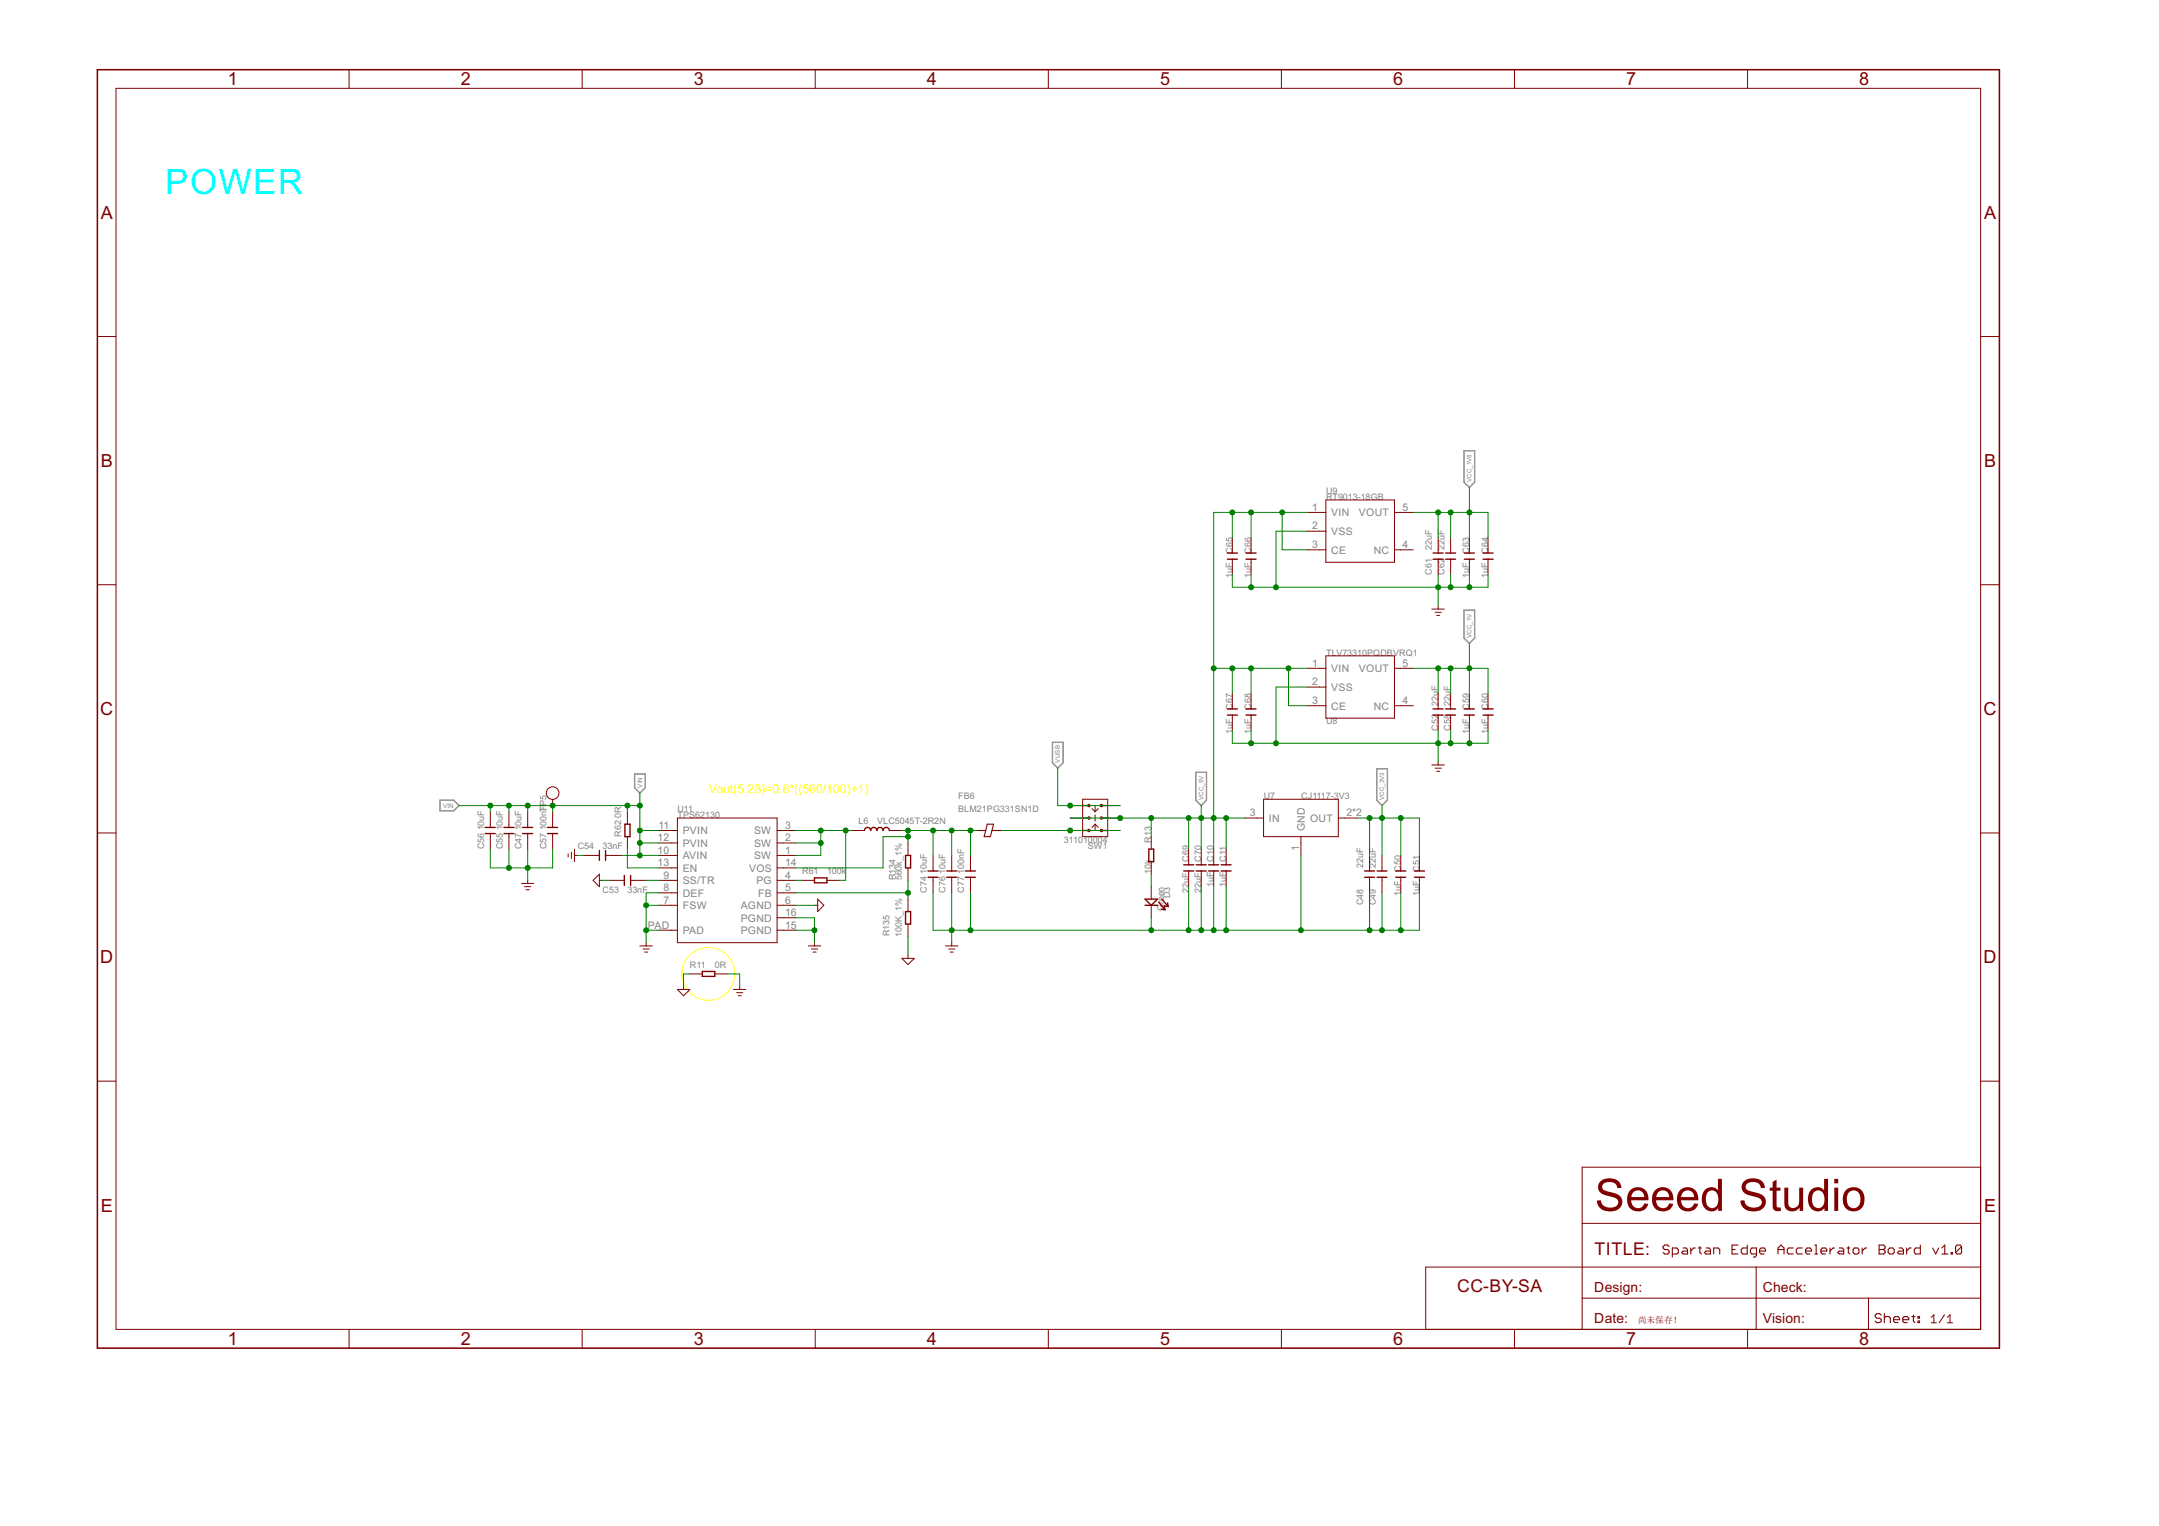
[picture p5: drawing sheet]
<svg xmlns="http://www.w3.org/2000/svg" width="297mm" height="210mm" viewBox="0 0 297 210" stroke-linecap="round" stroke-linejoin="round" font-family="sans-serif">
<circle cx="97.5" cy="134" r="3.6" fill="none" stroke="#ff0" stroke-width=".14"/>
<path d="M201.4 62h1.5v4.3l-.7 .8-.8-.8zM201.4 83.9h1.5v3.9l-.7 .7-.8-.7zM60.5 110.1h1.9l.8 .7-.8 .7h-1.9zM87.3 106.5h1.5v1.9l-.8 .7-.7-.7zM144.8 102.1h1.5v2.8l-.8 .8-.7-.8zM164.5 106.2h1.5v3.9l-.7 .7-.8-.7zM189.4 105.7h1.5v4.4l-.8 .7-.7-.7z" fill="none" stroke="#808080" stroke-width=".19"/>
<g fill="none" stroke="#800000" stroke-width=".19">
<path d="M168.9 76.9h1.3M168.9 76.1h1.3M171.4 76.9h1.4M171.4 76.1h1.4M197.2 76.9h1.3M197.2 76.1h1.3M198.9 76.9h1.4M198.9 76.1h1.4M201.5 76.9h1.3M201.5 76.1h1.3M204 76.9h1.4M204 76.1h1.4"/>
<path d="M168.9 98.4h1.3M168.9 97.5h1.3M171.4 98.4h1.4M171.4 97.5h1.4M197.2 98.4h1.3M197.2 97.5h1.3M198.9 98.4h1.4M198.9 97.5h1.4M201.5 98.4h1.3M201.5 97.5h1.3M204 98.4h1.4M204 97.5h1.4"/>
<path d="M66.8 114.7h1.3M66.8 113.8h1.3M69.3 114.7h1.4M69.3 113.8h1.4M71.9 114.7h1.4M71.9 113.8h1.4M75.3 114.7h1.4M75.3 113.8h1.4M82.5 117v1.3M83.3 117v1.3M86 113.4h.7v1.7h-.7zM118.9 114.2a.42 .42 0 0 1 .5-.4 .42 .42 0 0 1 .4 .4 .43 .43 0 0 1 .4-.4 .43 .43 0 0 1 .4 .4 .42 .42 0 0 1 .5-.4 .42 .42 0 0 1 .4 .4 .43 .43 0 0 1 .4-.4 .43 .43 0 0 1 .5 .4"/>
<path d="M124.6 117.7h.7v1.7h-.7zM127.7 119.8h1.4M130.3 119.8h1.3M132.8 119.8h1.4M148.9 114.2h.7M148.9 112.5h.7M148.9 110.8h.7M151.7 114.2h.7M151.7 112.5h.7M151.7 110.8h.7M158.1 116.8h.6v1.7h-.6zM162.9 119.8h1.3"/>
<path d="M162.9 119h1.3M164.6 119.8h1.3M164.6 119h1.3M166.3 119.8h1.4M166.3 119h1.4M168 119.8h1.4M168 119h1.4M187.7 119.8h1.4M189.5 119.8h1.3M192 119.8h1.4M194.6 119.8h1.4M85.9 120.4v1.4"/>
<path d="M86.8 120.4v1.4M96.6 133.6h1.7v.7h-1.7zM112.1 120.8h1.7v.6h-1.7zM124.6 125.4h.7v1.7h-.7zM127.7 120.7h1.4M130.3 120.7h1.3M132.8 120.7h1.4M157.5 124.5h1.8M157.5 123.7h1.8l-.9 .8zM159.4 124.1l.9 1M159.8 125.1h.5M159.9 123.7l.8 1"/>
<path d="M160.6 124.2l.1 .5M160.7 124.7l-.5-.1 .1 .5M187.7 120.7h1.4M189.5 120.7h1.3M192 120.7h1.4M194.6 120.7h1.4"/>
</g>
<g fill="none" stroke="#800000" stroke-width=".14">
<path d="M16 12.1h256.5v170.8h-256.5zM48 9.6v2.5M80.1 9.6v2.5M112.2 9.6v2.5M144.2 9.6v2.5M176.3 9.6v2.5M208.4 9.6v2.5M240.4 9.6v2.5M13.4 46.3h2.6M272.5 46.3h2.6M169.5 73.9v2.2M169.5 76.9v2.2"/>
<path d="M172.1 73.9v2.2M172.1 76.9v2.2M179.9 70.5h2.5M179.9 73.1h2.5M179.9 75.6h2.5M182.4 68.8h9.5v8.5h-9.5zM191.9 70.5h2.5M191.9 75.6h2.5M197.9 73.9v2.2M197.9 76.9v2.2M199.6 73.9v2.2M199.6 76.9v2.2"/>
<path d="M202.2 73.9v2.2M202.2 76.9v2.2M204.7 73.9v2.2M204.7 76.9v2.2M13.4 80.4h2.6M169.5 95.4v2.1M169.5 98.4v2.1M172.1 95.4v2.1M172.1 98.4v2.1M179.9 91.9h2.5M179.9 94.5h2.5M179.9 97.1h2.5"/>
<path d="M182.4 90.2h9.5v8.6h-9.5zM191.9 91.9h2.5M191.9 97.1h2.5M197 83.8h1.7M197.4 84.2h.9M197.7 84.6h.4M197.9 83.4v.4M197.9 95.4v2.1M197.9 98.4v2.1M199.6 95.4v2.1M199.6 98.4v2.1M202.2 95.4v2.1"/>
<path d="M202.2 98.4v2.1M204.7 95.4v2.1M204.7 98.4v2.1M272.5 80.4h2.6M13.4 114.6h2.6M67.5 111.7v2.1M67.5 114.7v2.1M70 111.7v2.1M70 114.7v2.1M72.6 111.7v2.1M72.6 114.7v2.1M76 109.9v.9"/>
<path d="M76 111.7v2.1M76 114.7v2.1M78.2 117.5v.4M78.6 117.2v.9M79 117.7h.5M79 116.8v1.7M80.3 117.7h2.2M83.3 117.7h2.2M86.3 111.7v1.7M86.3 115.1v1.7M90.6 117.7h2.6M90.6 116h2.6"/>
<path d="M90.6 114.2h2.6M90.6 119.4h2.6M93.2 112.5h13.7v17.2h-13.7zM106.9 117.7h2.6M106.9 116h2.6M106.9 114.2h2.6M106.9 119.4h2.6M117.2 114.2h1.7M122.4 114.2h1.7M124.9 116v1.7M124.9 119.4v1.7M128.4 117.7v2.1"/>
<path d="M130.9 117.7v2.1M133.5 117.7v2.1M147.2 114.2h1.7M147.2 112.5h1.7M147.2 110.8h1.7M148.9 109.9h3.5v5.2h-3.5zM150.2 111.2l.5 .5M150.7 110.8v.9M150.7 112.1v.8M150.7 113.4v.8M150.7 113.4l.4 .4M150.7 113.4l-.5 .4"/>
<path d="M151.1 111.2l-.4 .5M152.4 114.2h1.7M152.4 112.5h1.7M152.4 110.8h1.7M158.4 115.1v1.7M158.4 118.5v1.7M163.5 116.8v2.2M163.5 119.8v2.2M165.3 116.8v2.2M165.3 119.8v2.2M167 116.8v2.2M167 119.8v2.2"/>
<path d="M168.7 116.8v2.2M168.7 119.8v2.2M171.3 112.5h2.5M173.8 109.9h10.3v5.2h-10.3zM179 115.1v2.6M184.1 112.5h2.6M188.4 117.7v2.1M190.1 117.7v2.1M192.7 117.7v2.1M195.3 117.7v2.1M197 105.2h1.7M197.4 105.7h.9"/>
<path d="M197.7 106.1h.4M197.9 104.8v.4M272.5 114.6h2.6M71.7 121.5h1.7M72.2 122h.8M72.4 122.4h.4M72.6 121.1v.4M81.6 121.1l.9-.9v1.8zM82.5 121.1h.4M83.8 121.1h2.1M86.8 121.1h2.1M88 130.1h1.7"/>
<path d="M88.5 130.5h.8M88.7 131h.4M88.9 129.7v.4M90.6 121.1h2.6M90.6 122.8h2.6M90.6 124.5h2.6M90.6 128h2.6M93.2 136.1h1.7l-.9 .9zM94 135.7v.4M94.9 134h1.7M98.3 134h1.8M100.9 136.1h1.7"/>
<path d="M101.3 136.5h.9M101.6 137h.4M101.8 135.7v.4M106.9 121.1h2.6M106.9 122.8h2.6M106.9 124.5h2.6M106.9 128h2.6M106.9 126.2h2.6M110.3 121.1h1.8M111.2 130.1h1.7M111.6 130.5h.9M111.8 131h.5"/>
<path d="M112.1 124.5h.4M112.1 129.7v.4M112.5 123.7l.8 .8-.8 .9zM113.8 121.1h1.7M124.1 131.8h1.7l-.9 .9zM124.9 123.7v1.7M124.9 127.1v1.7M124.9 131.4v.4M128.4 120.7v2.1M130.1 130.1h1.7M130.5 130.5h.9M130.7 131h.4"/>
<path d="M130.9 120.7v2.1M130.9 129.7v.4M133.5 120.7v2.1M158.4 122v1.7M158.4 124.5v1.7M188.4 120.7v2.1M190.1 120.7v2.1M192.7 120.7v2.1M195.3 120.7v2.1M13.4 148.7h2.6M272.5 148.7h2.6M217.6 174.3h-21.4v8.6"/>
<path d="M217.7 178.6h54.8M217.7 174.3h54.8M217.7 168.3h54.8M241.6 174.3v8.6M257.1 178.6v4.3M272.5 160.5h-54.8v22.4M48 182.9v2.5M80.1 182.9v2.5M112.2 182.9v2.5M144.2 182.9v2.5M176.3 182.9v2.5M208.4 182.9v2.5"/>
<path d="M240.4 182.9v2.5M265.7 181.2l.4-.4v1.1M265.7 181.9h.7M267.5 180.8l-.7 1.1M267.9 181.9h.7M267.9 181.2l.4-.4v1.1"/>
<circle cx="76" cy="109.1" r=".87"/>
</g>
<g fill="none" stroke="#800000" stroke-width=".15">
<path d="M134.4 114.2h1.2M135.6 114.2l.2-.8h.9l-.2 .8M135.6 114.2l-.2 .9h.8l.3-.9M136.5 114.2h1.3M229.6 171.5l-.2-.2h-.4l-.2 .2v.2l.2 .2h.4l.2 .2v.2l-.2 .2h-.4l-.2-.2M230.1 172.5h.6l.2-.2v-.4l-.2-.2h-.6v1.2M231.6 171.7h.4l.2 .2v.6h-.6l-.2-.2 .2-.2h.6M232.6 171.7v.8M233.2 171.7h-.2l-.4 .4M233.7 171.7h.4M233.9 171.5v.8l.2 .2M234.7 171.7h.4l.2 .2v.6h-.6l-.2-.2 .2-.2h.6"/>
<path d="M235.8 172.5v-.8h.6l.2 .2v.6M238.3 171.9h.4M239.1 171.3h-.8v1.2h.8M240.4 171.3v1.2h-.6l-.2-.2v-.4l.2-.2h.6M241.7 172.5h-.7l-.2-.2v-.4l.2-.2h.7v1l-.3 .2h-.2M242.1 172.1h.8v-.2l-.2-.2h-.4l-.2 .2v.4l.2 .2h.4M244.6 171.9h.8M244.6 172.5v-.8l.4-.4 .4 .4v.8M246.7 171.7h-.6l-.2 .2v.4l.2 .2h.6M248 171.7h-.6l-.3 .2v.4l.3 .2h.6M248.4 172.1h.8v-.2l-.2-.2h-.4l-.2 .2v.4l.2 .2h.4M249.7 171.3h.2v1.2"/>
<path d="M249.7 172.5h.4M250.5 172.1h.8v-.2l-.2-.2h-.4l-.2 .2v.4l.2 .2h.4M251.8 171.7v.8M252.4 171.7h-.2l-.4 .4M253 171.7h.4l.3 .2v.6h-.7l-.2-.2 .2-.2h.7M254.1 171.7h.4M254.3 171.5v.8l.2 .2M255.1 171.7h.5l.2 .2v.4l-.2 .2h-.5l-.1-.2v-.4zM256.2 171.7v.8M256.8 171.7h-.2l-.4 .4M258.5 171.3h.6l.3 .2v.2l-.3 .2 .3 .2v.2l-.3 .2h-.6zM258.5 171.9h.6"/>
<path d="M259.8 171.9l.2-.2h.4l.2 .2v.4l-.2 .2h-.4l-.2-.2zM261.3 171.7h.4l.2 .2v.6h-.6l-.3-.2 .3-.2h.6M262.3 171.7v.8M262.9 171.7h-.2l-.4 .4M264.2 171.3v1.2h-.6l-.2-.2v-.4l.2-.2h.6M265.9 171.7l.4 .8 .4-.8M267.2 172.5h.8M267.2 171.7l.4-.4v1.2M268.4 172.3h.2v.2h-.2zM269.9 171.5l-.2-.2h-.4l-.3 .2v.8M269.9 171.5v.8l-.2 .2h-.4l-.3-.2M269.9 171.5l-.9 .8"/>
<path d="M258.8 180.9l-.2-.2h-.4l-.2 .2v.2l.2 .2h.4l.2 .2v.2l-.2 .2h-.4l-.2-.2M259.2 181.3l.3-.2h.4l.2 .2v.6M259.2 180.7v1.2M260.5 181.5h.8v-.2l-.2-.2h-.4l-.2 .2v.4l.2 .2h.4M261.8 181.5h.8v-.2l-.2-.2h-.4l-.2 .2v.4l.2 .2h.4M263 181.1h.5M263.2 180.9v.8l.3 .2M263.9 181.1h.2v.2h-.2zM263.9 181.7h.2v.2h-.2z"/>
</g>
<g fill="#800000" stroke="#800000" stroke-width=".14">
<circle cx="151.5" cy="110.8" r=".17"/>
<circle cx="151.5" cy="112.5" r=".17"/>
<circle cx="151.5" cy="114.2" r=".17"/>
<circle cx="149.8" cy="114.2" r=".17"/>
<circle cx="149.8" cy="112.5" r=".17"/>
<circle cx="149.8" cy="110.8" r=".17"/>
</g>
<path d="M13.4 9.6h261.7v175.8h-261.7z" fill="none" stroke="#800000" stroke-width=".21"/>
<g fill="none" stroke="#008000" stroke-width=".14">
<path d="M169.5 79.1v1.7h35.2v-1.7M169.5 70.5v3.4M172.1 70.5v3.4M172.1 79.1v1.7M176.4 70.5v5.1h3.5M179.9 70.5h-12.9v46.3M179.9 73.1h-4.3v7.7M194.4 70.5h10.3v3.4M197.9 70.5v3.4M197.9 79.1v4.3M199.6 70.5v3.4M199.6 79.1v1.7"/>
<path d="M202.2 67.1v6.8M202.2 79.1v1.7M167 91.9h12.9M169.5 91.9v3.5M172.1 91.9v3.5M177.3 91.9v5.2h2.6M179.9 94.5h-4.3v7.7M194.4 91.9h10.3v3.5M197.9 91.9v3.5M199.6 91.9v3.5M202.2 88.5v6.9M63.2 110.8h24.8"/>
<path d="M67.5 110.8v.9M67.5 116.8v2.6h8.5v-2.6M70 110.8v.9M70 116.8v2.6M72.6 110.8v.9M72.6 116.8v4.3M76 110.8v.9M79.5 117.7h.8M85.5 117.7h5.1M86.3 116.8v2.6h4.3M86.3 110.8v.9M88 114.2h2.6"/>
<path d="M88 109.1v8.6M88 116h2.6M109.5 114.2h7.7M109.5 116h3.4M112.9 114.2v3.5h-3.4M116.4 114.2v6.9h-.9M124.1 114.2h10.3M124.9 115.1h-3.4v4.3h-12M124.9 114.2v1.8M128.4 114.2v3.5M130.9 114.2v3.5M133.5 114.2v3.5"/>
<path d="M137.8 114.2h16.3M145.5 105.7v5.1h8.6M147.2 112.5h24.1M158.4 112.5v2.6M163.5 112.5v4.3M165.3 110.8v6M168.7 112.5v4.3M169.5 100.5v1.7h35.2v-1.7M172.1 100.5v1.7M179 117.7v10.3M186.7 112.5h8.6v5.2M188.4 112.5v5.2"/>
<path d="M190.1 110.8v6.9M192.7 112.5v5.2M197.9 100.5v4.3M199.6 100.5v1.7M202.2 100.5v1.7M82.9 121.1h.9M88.9 128h1.7M88.9 124.5h1.7M88.9 121.1h1.7M90.6 122.8h-1.7v6.9M94.9 134h-.9v1.7M100.1 134h1.7v1.7"/>
<path d="M109.5 128h2.6M109.5 122.8h15.4M109.5 124.5h2.6M109.5 126.2h2.6v3.5M109.5 121.1h.8M124.9 121.1v2.6M124.9 128.8v2.6M128.4 122.8v5.2h66.9v-5.2M130.9 122.8v6.9M133.5 122.8v5.2M158.4 120.2v1.8M158.4 126.2v1.8"/>
<path d="M163.5 122v6M165.3 122v6M167 122v6M168.7 122v6M188.4 122.8v5.2M190.1 122.8v5.2M192.7 122.8v5.2"/>
</g>
<g fill="#008000" stroke="#008000" stroke-width=".14">
<circle cx="72.6" cy="119.4" r=".34"/>
<circle cx="70" cy="119.4" r=".34"/>
<circle cx="88.9" cy="124.5" r=".34"/>
<circle cx="88.9" cy="128" r=".34"/>
<circle cx="112.1" cy="128" r=".34"/>
<circle cx="130.9" cy="128" r=".34"/>
<circle cx="133.5" cy="128" r=".34"/>
<circle cx="179" cy="128" r=".34"/>
<circle cx="188.4" cy="128" r=".34"/>
<circle cx="190.1" cy="128" r=".34"/>
<circle cx="192.7" cy="128" r=".34"/>
<circle cx="158.4" cy="128" r=".34"/>
<circle cx="163.5" cy="128" r=".34"/>
<circle cx="165.3" cy="128" r=".34"/>
<circle cx="167" cy="128" r=".34"/>
<circle cx="168.7" cy="128" r=".34"/>
<circle cx="202.2" cy="102.2" r=".34"/>
<circle cx="199.6" cy="102.2" r=".34"/>
<circle cx="197.9" cy="102.2" r=".34"/>
<circle cx="175.6" cy="102.2" r=".34"/>
<circle cx="172.1" cy="102.2" r=".34"/>
<circle cx="202.2" cy="80.8" r=".34"/>
<circle cx="199.6" cy="80.8" r=".34"/>
<circle cx="197.9" cy="80.8" r=".34"/>
<circle cx="175.6" cy="80.8" r=".34"/>
<circle cx="172.1" cy="80.8" r=".34"/>
<circle cx="147.2" cy="110.8" r=".34"/>
<circle cx="190.1" cy="112.5" r=".34"/>
<circle cx="188.4" cy="112.5" r=".34"/>
<circle cx="192.7" cy="112.5" r=".34"/>
<circle cx="197.9" cy="70.5" r=".34"/>
<circle cx="199.6" cy="70.5" r=".34"/>
<circle cx="202.2" cy="70.5" r=".34"/>
<circle cx="197.9" cy="91.9" r=".34"/>
<circle cx="199.6" cy="91.9" r=".34"/>
<circle cx="202.2" cy="91.9" r=".34"/>
<circle cx="72.6" cy="110.8" r=".34"/>
<circle cx="88" cy="114.2" r=".34"/>
<circle cx="88" cy="110.8" r=".34"/>
<circle cx="67.5" cy="110.8" r=".34"/>
<circle cx="70" cy="110.8" r=".34"/>
<circle cx="76" cy="110.8" r=".34"/>
<circle cx="88" cy="117.7" r=".34"/>
<circle cx="88" cy="116" r=".34"/>
<circle cx="86.3" cy="110.8" r=".34"/>
<circle cx="167" cy="112.5" r=".34"/>
<circle cx="167" cy="91.9" r=".34"/>
<circle cx="172.1" cy="91.9" r=".34"/>
<circle cx="169.5" cy="91.9" r=".34"/>
<circle cx="169.5" cy="70.5" r=".34"/>
<circle cx="172.1" cy="70.5" r=".34"/>
<circle cx="176.4" cy="70.5" r=".34"/>
<circle cx="177.3" cy="91.9" r=".34"/>
<circle cx="154.1" cy="112.5" r=".34"/>
<circle cx="165.3" cy="112.5" r=".34"/>
<circle cx="158.4" cy="112.5" r=".34"/>
<circle cx="163.5" cy="112.5" r=".34"/>
<circle cx="168.7" cy="112.5" r=".34"/>
<circle cx="112.9" cy="116" r=".34"/>
<circle cx="112.9" cy="114.2" r=".34"/>
<circle cx="116.4" cy="114.2" r=".34"/>
<circle cx="124.9" cy="122.8" r=".34"/>
<circle cx="124.9" cy="115.1" r=".34"/>
<circle cx="124.9" cy="114.2" r=".34"/>
<circle cx="128.4" cy="114.2" r=".34"/>
<circle cx="130.9" cy="114.2" r=".34"/>
<circle cx="133.5" cy="114.2" r=".34"/>
<circle cx="147.2" cy="114.2" r=".34"/>
</g>
<text font-size="6.9" fill="#800000" x="219.4" y="166.6">Seeed Studio</text>
<text font-size="5.4" fill="#0ff" x="22.7" y="26.7">POWER</text>
<g font-size="2.8" fill="#800000">
<text x="31.3" y="11.7">1</text>
<text x="63.4" y="11.7">2</text>
<text x="95.5" y="11.7">3</text>
<text x="127.5" y="11.7">4</text>
<text x="159.6" y="11.7">5</text>
<text x="191.7" y="11.7">6</text>
<text x="223.7" y="11.7">7</text>
<text x="255.8" y="11.7">8</text>
<text x="13.9" y="30.1">A</text>
<text x="273" y="30.1">A</text>
<text x="13.9" y="64.2">B</text>
<text x="273" y="64.2">B</text>
<text x="13.8" y="98.4">C</text>
<text x="272.9" y="98.4">C</text>
<text x="13.8" y="132.5">D</text>
<text x="272.9" y="132.5">D</text>
<text x="13.9" y="166.7">E</text>
<text x="273" y="166.7">E</text>
<text x="31.3" y="185">1</text>
<text x="63.4" y="185">2</text>
<text x="95.5" y="185">3</text>
<text x="127.5" y="185">4</text>
<text x="159.6" y="185">5</text>
<text x="191.7" y="185">6</text>
<text x="223.7" y="185">7</text>
<text x="255.8" y="185">8</text>
</g>
<g font-size="2.7" fill="#800000">
<text x="219.4" y="172.6">TITLE:</text>
<text x="200.5" y="177.7">CC-BY-SA</text>
</g>
<g font-size="2.1" fill="#800000">
<text x="219.3" y="177.7">Design:</text>
<text x="242.5" y="177.7">Check:</text>
<text x="219.3" y="182">Date:</text>
<text x="242.5" y="182">Vision:</text>
</g>
<text font-size="1.9" fill="#ff0" x="97.5" y="109.1">Vout(5.28)=0.8*((560/100)+1)</text>
<g font-size="1.6" fill="#808080">
<text x="180.5" y="70.2">1</text>
<text x="183.2" y="71">VIN</text>
<text x="187" y="71">VOUT</text>
<text x="193" y="70.2">5</text>
<text x="180.5" y="72.8">2</text>
<text x="180.5" y="75.4">3</text>
<text x="183.2" y="73.6">VSS</text>
<text x="183.2" y="76.1">CE</text>
<text x="189" y="76.2">NC</text>
<text x="193" y="75.4">4</text>
<text x="180.5" y="91.7">1</text>
<text x="180.5" y="94.3">2</text>
<text x="183.2" y="92.4">VIN</text>
<text x="183.2" y="95">VSS</text>
<text x="187" y="92.5">VOUT</text>
<text x="193" y="91.7">5</text>
<text x="180.5" y="96.8">3</text>
<text x="183.2" y="97.6">CE</text>
<text x="189" y="97.6">NC</text>
<text x="193" y="96.8">4</text>
<text x="90.6" y="114">11</text>
<text x="108" y="114">3</text>
<text x="171.9" y="112.3">3</text>
<text x="174.6" y="113">IN</text>
<text x="180.2" y="113">OUT</text>
<text x="185.2" y="112.3">2*2</text>
<text x="90.5" y="117.4">10</text>
<text x="90.5" y="115.7">12</text>
<text x="90.5" y="119.1">13</text>
<text x="93.9" y="118.2">AVIN</text>
<text x="93.9" y="114.7">PVIN</text>
<text x="93.9" y="116.5">PVIN</text>
<text x="93.9" y="119.9">EN</text>
<text x="103.1" y="119.9">VOS</text>
<text x="103.7" y="118.2">SW</text>
<text x="103.7" y="116.5">SW</text>
<text x="103.7" y="114.8">SW</text>
<text x="108" y="117.4">1</text>
<text x="108" y="115.7">2</text>
<text x="108" y="119.1">14</text>
<text x="178.7" y="117" transform="rotate(-90 178.7 117)">1</text>
<text x="179.5" y="114.3" transform="rotate(-90 179.5 114.3)">GND</text>
<text x="91.3" y="124.3">7</text>
<text x="91.3" y="122.6">8</text>
<text x="91.3" y="120.9">9</text>
<text x="93.9" y="125">FSW</text>
<text x="93.9" y="123.3">DEF</text>
<text x="93.9" y="121.6">SS/TR</text>
<text x="101.9" y="125.1">AGND</text>
<text x="104.1" y="121.6">PG</text>
<text x="104.3" y="123.3">FB</text>
<text x="108" y="120.9">4</text>
<text x="108" y="122.6">5</text>
<text x="108" y="124.3">6</text>
<text x="89.2" y="127.7">PAD</text>
<text x="93.9" y="128.5">PAD</text>
<text x="101.9" y="128.5">PGND</text>
<text x="101.9" y="126.8">PGND</text>
<text x="108" y="127.7">15</text>
<text x="108" y="126">16</text>
</g>
<g font-size="1.4" fill="#808080">
<text x="182.4" y="68.8">RT9013-18GB</text>
<text x="182.4" y="67.9">U9</text>
<text x="169.5" y="76.2" transform="rotate(-90 169.5 76.2)">C65</text>
<text x="172.1" y="76.2" transform="rotate(-90 172.1 76.2)">C66</text>
<text x="197" y="75.6" transform="rotate(-90 197 75.6)">22uF</text>
<text x="198.7" y="75.6" transform="rotate(-90 198.7 75.6)">22uF</text>
<text x="202.2" y="76.2" transform="rotate(-90 202.2 76.2)">C63</text>
<text x="204.7" y="76.2" transform="rotate(-90 204.7 76.2)">C64</text>
<text x="169.5" y="79.5" transform="rotate(-90 169.5 79.5)">1uF</text>
<text x="172.1" y="79.5" transform="rotate(-90 172.1 79.5)">1uF</text>
<text x="197" y="79" transform="rotate(-90 197 79)">C61</text>
<text x="198.7" y="79" transform="rotate(-90 198.7 79)">C62</text>
<text x="202.2" y="79.5" transform="rotate(-90 202.2 79.5)">1uF</text>
<text x="204.7" y="79.5" transform="rotate(-90 204.7 79.5)">1uF</text>
<text x="182.4" y="90.2">TLV73310PQDBVRQ1</text>
<text x="169.5" y="100.9" transform="rotate(-90 169.5 100.9)">1uF</text>
<text x="169.5" y="97.6" transform="rotate(-90 169.5 97.6)">C67</text>
<text x="172.1" y="100.9" transform="rotate(-90 172.1 100.9)">1uF</text>
<text x="172.1" y="97.6" transform="rotate(-90 172.1 97.6)">C68</text>
<text x="182.4" y="99.7">U8</text>
<text x="197.9" y="100.5" transform="rotate(-90 197.9 100.5)">C52</text>
<text x="197.9" y="97.1" transform="rotate(-90 197.9 97.1)">22uF</text>
<text x="199.6" y="100.5" transform="rotate(-90 199.6 100.5)">C58</text>
<text x="199.6" y="97.1" transform="rotate(-90 199.6 97.1)">22uF</text>
<text x="202.2" y="100.9" transform="rotate(-90 202.2 100.9)">1uF</text>
<text x="202.2" y="97.6" transform="rotate(-90 202.2 97.6)">C59</text>
<text x="204.7" y="100.9" transform="rotate(-90 204.7 100.9)">1uF</text>
<text x="204.7" y="97.6" transform="rotate(-90 204.7 97.6)">C60</text>
<text x="85.5" y="112.5" transform="rotate(-90 85.5 112.5)">0R</text>
<text x="93.2" y="112.5">TPS62130</text>
<text x="93.2" y="111.7">U11</text>
<text x="118.1" y="113.4">L6</text>
<text x="120.7" y="113.4">VLC5045T-2R2N</text>
<text x="131.8" y="111.7">BLM21PG331SN1D</text>
<text x="131.8" y="109.9">FB6</text>
<text x="173.9" y="109.9">U7</text>
<text x="179" y="109.9">CJ1117-3</text>
<text x="184.2" y="109.9">V3</text>
<text x="66.6" y="116.8" transform="rotate(-90 66.6 116.8)">C56</text>
<text x="66.6" y="114.2" transform="rotate(-90 66.6 114.2)">10uF</text>
<text x="69.2" y="116.8" transform="rotate(-90 69.2 116.8)">C55</text>
<text x="69.2" y="114.2" transform="rotate(-90 69.2 114.2)">10uF</text>
<text x="71.7" y="116.8" transform="rotate(-90 71.7 116.8)">C47</text>
<text x="71.7" y="114.2" transform="rotate(-90 71.7 114.2)">10uF</text>
<text x="75.2" y="116.8" transform="rotate(-90 75.2 116.8)">C57</text>
<text x="75.2" y="114.2" transform="rotate(-90 75.2 114.2)">100nTFP5</text>
<text x="79.5" y="116.8">C54</text>
<text x="82.9" y="116.8">33nF</text>
<text x="85.5" y="115.1" transform="rotate(-90 85.5 115.1)">R62</text>
<text x="146.4" y="116">311010004</text>
<text x="149.7" y="116.8">SW1</text>
<text x="158.4" y="115.9" transform="rotate(-90 158.4 115.9)">R13</text>
<text x="163.5" y="118.5" transform="rotate(-90 163.5 118.5)">C69</text>
<text x="165.3" y="118.5" transform="rotate(-90 165.3 118.5)">C70</text>
<text x="167" y="118.5" transform="rotate(-90 167 118.5)">C10</text>
<text x="168.7" y="118.5" transform="rotate(-90 168.7 118.5)">C11</text>
<text x="187.6" y="119.4" transform="rotate(-90 187.6 119.4)">22uF</text>
<text x="189.3" y="119.4" transform="rotate(-90 189.3 119.4)">22uF</text>
<text x="192.7" y="119.9" transform="rotate(-90 192.7 119.9)">C50</text>
<text x="195.3" y="119.9" transform="rotate(-90 195.3 119.9)">C51</text>
<text x="82.9" y="122.8">C53</text>
<text x="86.3" y="122.8">33nF</text>
<text x="110.4" y="120.2">R61</text>
<text x="113.8" y="120.2">100k</text>
<text x="123.2" y="121.1" transform="rotate(-90 123.2 121.1)">R134</text>
<text x="124.1" y="121.1" transform="rotate(-90 124.1 121.1)">560k_1%</text>
<text x="127.5" y="122.8" transform="rotate(-90 127.5 122.8)">C74</text>
<text x="127.5" y="120.2" transform="rotate(-90 127.5 120.2)">10uF</text>
<text x="130.1" y="122.8" transform="rotate(-90 130.1 122.8)">C76</text>
<text x="130.1" y="120.2" transform="rotate(-90 130.1 120.2)">10uF</text>
<text x="132.7" y="122.8" transform="rotate(-90 132.7 122.8)">C77</text>
<text x="132.7" y="120.2" transform="rotate(-90 132.7 120.2)">100nF</text>
<text x="158.4" y="120.2" transform="rotate(-90 158.4 120.2)">10k</text>
<text x="160.1" y="125.3" transform="rotate(-90 160.1 125.3)">Green</text>
<text x="161" y="123.5" transform="rotate(-90 161 123.5)">D3</text>
<text x="163.5" y="122.8" transform="rotate(-90 163.5 122.8)">22uF</text>
<text x="165.3" y="122.8" transform="rotate(-90 165.3 122.8)">22uF</text>
<text x="167" y="122" transform="rotate(-90 167 122)">1uF</text>
<text x="168.7" y="122" transform="rotate(-90 168.7 122)">1uF</text>
<text x="187.6" y="124.5" transform="rotate(-90 187.6 124.5)">C48</text>
<text x="189.3" y="124.5" transform="rotate(-90 189.3 124.5)">C49</text>
<text x="192.7" y="123.2" transform="rotate(-90 192.7 123.2)">1uF</text>
<text x="195.3" y="123.2" transform="rotate(-90 195.3 123.2)">1uF</text>
<text x="122.4" y="128.8" transform="rotate(-90 122.4 128.8)">R135</text>
<text x="124.1" y="128.8" transform="rotate(-90 124.1 128.8)">100K_1%</text>
<text x="94.9" y="133.1">R11</text>
<text x="98.3" y="133.1">0R</text>
</g>
<text font-size="1.2" fill="#800000" x="225.3" y="182">尚未保存！</text>
<g font-size="1" fill="#808080">
<text x="202.5" y="66.3" transform="rotate(-90 202.5 66.3)">VCC_1V8</text>
<text x="202.5" y="87.8" transform="rotate(-90 202.5 87.8)">VCC_1V</text>
<text x="145.8" y="104.9" transform="rotate(-90 145.8 104.9)">VUSB</text>
<text x="61" y="111.1">VIN</text>
<text x="88.3" y="108.3" transform="rotate(-90 88.3 108.3)">VIN</text>
<text x="165.6" y="110.1" transform="rotate(-90 165.6 110.1)">VCC_5V</text>
<text x="190.4" y="110.1" transform="rotate(-90 190.4 110.1)">VCC_3V3</text>
</g>
</svg>
